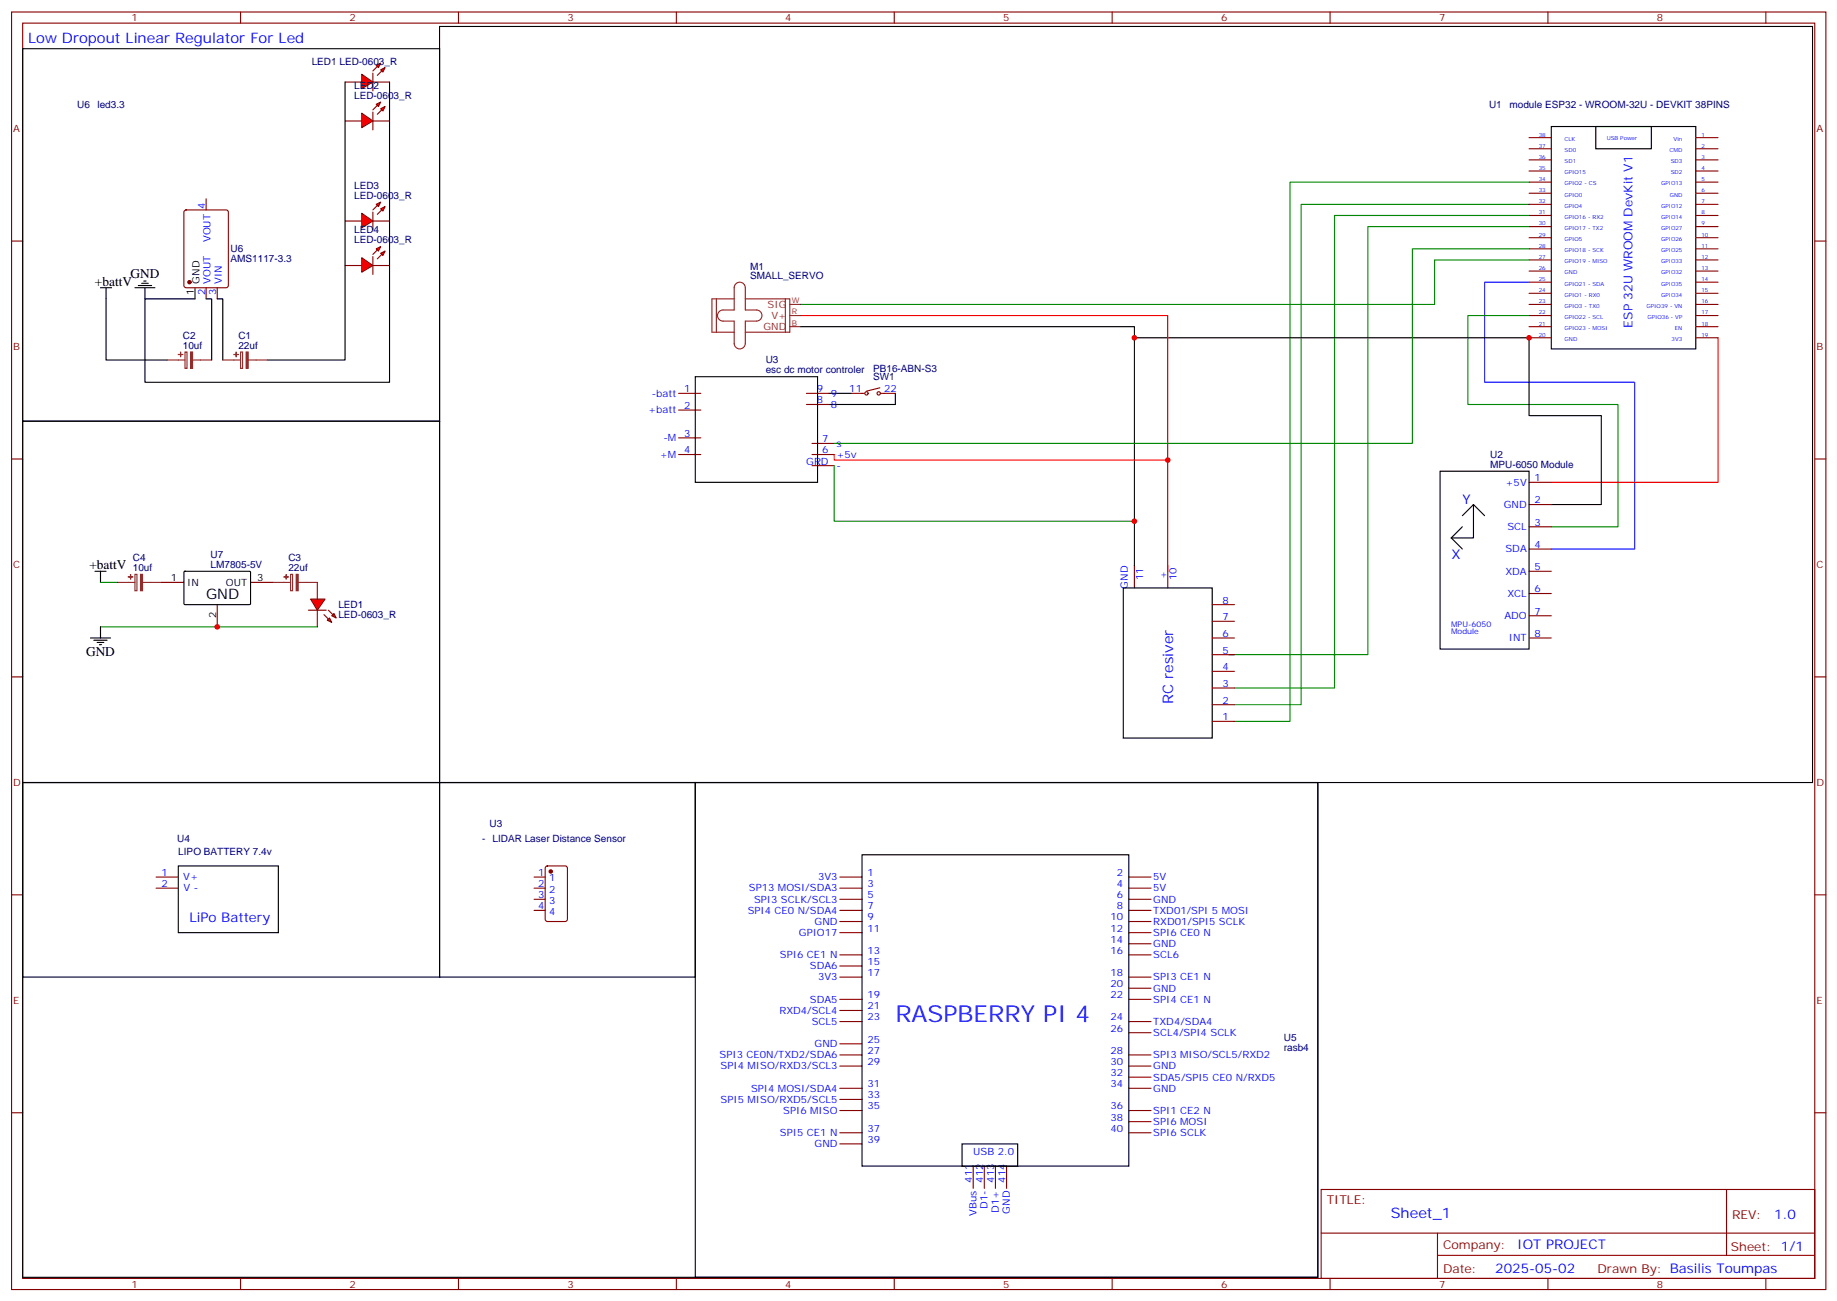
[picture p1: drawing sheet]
<svg xmlns="http://www.w3.org/2000/svg" width="583mm" height="413mm" viewBox="0 0 583 413" stroke-linecap="round" stroke-linejoin="round" font-family="sans-serif">
<g fill="none" stroke="#870000" stroke-width=".35">
<path d="M3.7 3.8h575.7v405.4h-575.7zM7.2 7.3h568.7v398.3h-568.7zM76.3 3.8v3.5M145.5 3.8v3.5M214.6 3.8v3.5M283.8 3.8v3.5M352.9 3.8v3.5M422.1 3.8v3.5M491.2 3.8v3.5M560.4 3.8v3.5M109.5 26h5.3M118.3 26h5.3"/>
<path d="M485.2 43.7h7.1M485.2 47.2h7.1M485.2 57.8h7.1M485.2 54.3h7.1M485.2 50.7h7.1M538.1 43.7h7.1M538.1 47.2h7.1M538.1 57.8h7.1M538.1 54.3h7.1M538.1 50.7h7.1M3.7 76.5h3.5M485.2 64.8h7.1"/>
<path d="M485.2 68.4h7.1M485.2 71.9h7.1M485.2 75.4h7.1M485.2 79h7.1M485.2 61.3h7.1M538.1 64.8h7.1M538.1 68.4h7.1M538.1 71.9h7.1M538.1 75.4h7.1M538.1 79h7.1M538.1 61.3h7.1M575.9 76.5h3.5"/>
<path d="M485.2 82.5h7.1M485.2 86h7.1M485.2 89.5h7.1M485.2 93.1h7.1M485.2 96.6h7.1M538.1 82.5h7.1M538.1 86h7.1M538.1 89.5h7.1M538.1 93.1h7.1M538.1 96.6h7.1M485.2 100.1h7.1M485.2 103.6h7.1"/>
<path d="M485.2 107.2h7.1M538.1 100.1h7.1M538.1 103.6h7.1M538.1 107.2h7.1M215.3 124.8h7.1M215.3 138.9h7.1M215.3 130.1h7.1M255.9 124.8h7.1M255.9 128.3h7.1M270 124.8h4.2M279.2 123l-4.2 1.1M279.5 124.8h4.6"/>
<path d="M3.7 145.6h3.5M215.3 144.2h7.1M257.7 140.7h7M257.7 144.2h7M257.7 147.7h7M485.2 153h7.1M575.9 145.6h3.5M360 179.5v7M370.6 179.5v7M485.2 160.1h7.1M485.2 167.1h7.1M485.2 174.2h7.1"/>
<path d="M51.3 184.8h7M68.9 191.8v7.1M79.5 184.8h7.1M384.7 191.8h7M384.7 197.1h7M485.2 181.3h7.1M485.2 188.3h7.1M485.2 195.4h7.1M3.7 214.8h3.5M384.7 202.4h7M384.7 207.7h7M384.7 213h7"/>
<path d="M384.7 218.3h7M485.2 202.4h7.1M575.9 214.8h3.5M384.7 223.6h7M384.7 228.9h7M49.5 278.3h7.1M169.5 278.3h3.5M173.2 274.9l.5-.2h5.7l.6 .5 .1 16.5-.5 .6-5.9 .1-.6-.5-.1-16.5zM266.5 278.3h7M358.2 278.3h7.1M3.7 283.9h3.5M49.5 281.8h7.1"/>
<path d="M169.5 281.8h3.5M169.5 288.9h3.5M169.5 285.3h3.5M266.5 281.8h7M266.5 295.9h7M266.5 292.4h7M266.5 288.9h7M266.5 285.3h7M358.2 281.8h7.1M358.2 299.4h7.1M358.2 295.9h7.1M358.2 292.4h7.1"/>
<path d="M358.2 288.9h7.1M358.2 285.3h7.1M575.9 283.9h3.5M266.5 317.1h7M266.5 310h7M266.5 303h7M266.5 306.5h7M358.2 317.1h7.1M358.2 313.5h7.1M358.2 310h7.1M358.2 303h7.1M266.5 338.2h7"/>
<path d="M266.5 334.7h7M266.5 324.1h7M266.5 331.2h7M266.5 320.6h7M358.2 338.2h7.1M358.2 334.7h7.1M358.2 327.7h7.1M358.2 324.1h7.1M3.7 353.1h3.5M266.5 359.4h7M266.5 345.3h7M266.5 352.4h7"/>
<path d="M266.5 348.8h7M358.2 359.4h7.1M358.2 345.3h7.1M358.2 355.9h7.1M358.2 352.4h7.1M358.2 341.8h7.1M575.9 353.1h3.5M266.5 362.9h7M308.8 370v7M312.3 370v7M315.9 370v7M319.4 370v7"/>
<path d="M419.2 377.4h156.7v28.2h-156.7zM547.9 377.4v20.9M419.3 391.2h156.4M456.2 398.3h119.5M456.2 391.2v14.2M76.3 405.6v3.6M145.5 405.6v3.6M214.6 405.6v3.6M283.8 405.6v3.6M352.9 405.6v3.6M422.1 405.6v3.6M491.2 405.6v3.6"/>
<path d="M560.4 405.6v3.6"/>
<circle cx="275" cy="124.8" r=".53"/>
<circle cx="278.8" cy="124.8" r=".53"/>
</g>
<path d="M485.2 57.8h-75.8v171.1h-17.7M485.2 71.9h-51.1v135.8h-44.1M485.2 68.4h-61.7v149.9h-31.8M485.2 64.8h-72.3v158.8h-21.2M485.2 79h-37v61.7h-183.5M485.2 82.5h-30v14.1h-201.1M485.2 100.1h-19.4v28.2h47.6v38.8h-21.1M264.7 147.7v17.7h95.3" fill="none" stroke="#008700" stroke-width=".35"/>
<g fill="none" stroke="#000" stroke-width=".35">
<path d="M139.5 8.4h435.7v239.9h-435.7zM492.3 40.1h45.8v70.6h-45.8zM506.4 40.1h17.6v7.1h-17.6zM220.6 119.5h38.8v33.5h-38.8zM254.1 103.6h105.9v3.6M263 124.8h7M284.1 124.8v3.5h-21.1M457 149.5h28.2v56.5h-28.2zM460.5 170.7l3.5 3.5M464 167.1l-3.5 3.6M467.6 160.1l-3.6 3.5M471.1 163.6l-3.5-3.5v10.6h-7.1"/>
<path d="M492.3 160.1h15.8v-28.2h-22.9v-24.7h-125.2v72.3M58.4 181.4l.3-.1h20.6l.2 .3v10.1l-.3 .1h-20.7l-.2-.3zM356.4 186.5h28.3v47.7h-28.3zM7.2 248.3h411v157h-411zM139.5 248.3h81.1v61.7h-81.1zM220.6 248.3h197.6v157h-197.6zM56.6 274.7h31.7v21.2h-31.7zM273.5 271.2h84.7v98.8h-84.7zM305.3 362.9h17.6v7.1h-17.6z"/>
</g>
<path d="M485.2 89.5h-14.1v31.8h47.6v52.9h-26.4" fill="none" stroke="#00f" stroke-width=".35"/>
<path d="M254.1 100.1h116.5v81.2M545.2 107.2v45.8h-52.9M264.7 144.2v1.8h105.9" fill="none" stroke="#f00" stroke-width=".35"/>
<g fill="none" stroke="#8c2424" stroke-width=".35">
<path d="M227.3 94.8v10.6M233 94.8h-7.1v10.6h7.1M233.5 90.1a1.76 1.76 0 0 1 1.9-.4 1.76 1.76 0 0 1 1.1 1.6v7.1h3.5a1.76 1.76 0 0 1 1.8 1.7 1.76 1.76 0 0 1-1.8 1.8h-3.5v7a1.76 1.76 0 0 1-1.8 1.8 1.76 1.76 0 0 1-1.7-1.8v-7h-3.6a1.76 1.76 0 0 1-1.7-1.8 1.76 1.76 0 0 1 1.7-1.7h3.6v-7.1zM236.5 94.8h14.1v10.6h-14.1M249.2 94.8v10.6M250.6 96.6h3.5M250.6 100.1h3.5M250.6 103.6h3.5M37.2 184.8h5.6M42.8 182.2h.7v5.2h-.7zM45.3 184.8h6M86.6 184.8h5.6"/>
<path d="M92.2 182.2h.7v5.2h-.7zM94.7 184.8h6"/>
</g>
<circle cx="174.8" cy="276.5" r=".53" fill="#870000" stroke="#870000" stroke-width=".35"/>
<g fill="#8c2424" stroke="#8c2424" stroke-width=".35">
<path d="M94 182.2h.6v5.2h-.6z"/>
<path d="M90.8 182.3v1.4z"/>
<path d="M90.1 183l1.4 .1z"/>
<path d="M44.6 182.2h.6v5.2h-.6z"/>
<path d="M41.4 182.3l.1 1.4z"/>
<path d="M40.7 183l1.4 .1z"/>
</g>
<g fill="#f00" stroke="#870000" stroke-width=".35">
<path d="M120.8 22.2l1.4-.8-.7 1.5z"/>
<path d="M119.4 20.7l1.4-.7-.7 1.4z"/>
</g>
<g fill="#870000" stroke="#870000" stroke-width=".35">
<path d="M119.7 23.9l1.4-1.4z"/>
<path d="M118.3 22.5l1.4-1.4z"/>
</g>
<g fill="#f00" stroke="#870000" stroke-width=".35">
<path d="M118.3 23.2v5.7z"/>
<path d="M114.8 23.6l3.5 2.4-3.5 2.2z"/>
</g>
<path d="M109.5 38.4h5.3M118.3 38.4h5.3" fill="none" stroke="#870000" stroke-width=".35"/>
<g fill="#f00" stroke="#870000" stroke-width=".35">
<path d="M120.8 34.5l1.4-.7-.7 1.4z"/>
<path d="M119.4 33.1l1.4-.7-.7 1.4z"/>
</g>
<g fill="#870000" stroke="#870000" stroke-width=".35">
<path d="M119.7 36.3l1.4-1.4z"/>
<path d="M118.3 34.9l1.4-1.5z"/>
</g>
<g fill="#f00" stroke="#870000" stroke-width=".35">
<path d="M118.3 35.6v5.6z"/>
<path d="M114.8 35.9l3.5 2.5-3.5 2.1z"/>
</g>
<path d="M109.5 70.1h5.3M118.3 70.1h5.3" fill="none" stroke="#870000" stroke-width=".35"/>
<g fill="#f00" stroke="#870000" stroke-width=".35">
<path d="M120.8 66.3l1.4-.8-.7 1.5z"/>
<path d="M119.4 64.8l1.4-.7-.7 1.4z"/>
</g>
<g fill="#870000" stroke="#870000" stroke-width=".35">
<path d="M119.7 68l1.4-1.4z"/>
<path d="M119.7 65.2l-1.4 1.4z"/>
</g>
<g fill="#f00" stroke="#870000" stroke-width=".35">
<path d="M118.3 67.3v5.7z"/>
<path d="M114.8 67.7l3.5 2.4-3.5 2.1z"/>
</g>
<path d="M109.5 84.2h5.3M118.3 84.2h5.3" fill="none" stroke="#870000" stroke-width=".35"/>
<g fill="#f00" stroke="#870000" stroke-width=".35">
<path d="M120.8 80.4l1.4-.7-.7 1.4z"/>
<path d="M119.4 79l1.4-.8-.7 1.5z"/>
</g>
<g fill="#870000" stroke="#870000" stroke-width=".35">
<path d="M119.7 82.1l1.4-1.4z"/>
<path d="M118.3 80.7l1.4-1.4z"/>
</g>
<g fill="#f00" stroke="#870000" stroke-width=".35">
<path d="M118.3 81.4v5.7z"/>
<path d="M114.8 81.8l3.5 2.4-3.5 2.2z"/>
</g>
<path d="M7.2 15.5h132.3v118.1h-132.3zM109.5 26v88.2h-24.7M123.6 26v95.3h-77.6v-26.5h15.9v-3.5M31.9 91.3h3.5M33.7 91.3v22.9h19.4M42.8 91.3h6.4M43.9 90.6h4.2M44.9 89.9h2.2M45.6 89.2h.8M46 91.3v3.5M65.4 94.8h1.8v19.4M68.9 94.8h1.8v19.4" fill="none" stroke="#000" stroke-width=".35"/>
<path d="M58.6 66.8l.5-.2h12.7l.6 .4 .1 23.6-.5 .6-12.9 .1-.7-.5-.1-23.5zM65.4 63.1v3.5M65.4 91.3v3.5M68.9 91.3v3.5" fill="none" stroke="#870000" stroke-width=".35"/>
<circle cx="60.1" cy="89.5" r=".53" fill="#870000" stroke="#870000" stroke-width=".35"/>
<g fill="#8c2424" stroke="#8c2424" stroke-width=".35">
<path d="M74.2 112.5h1.4z"/>
<path d="M74.9 111.8l.1 1.4z"/>
<path d="M78.1 111.7h.6v5.2h-.6z"/>
<path d="M56.6 112.5h1.4z"/>
<path d="M57.3 111.8v1.4z"/>
<path d="M60.5 111.7h.6v5.2h-.6z"/>
</g>
<path d="M53.1 114.2h5.6M58.7 111.7h.6v5.2h-.6zM61.2 114.2h6M70.7 114.2h5.6M76.3 111.7h.7v5.2h-.7zM78.8 114.2h6" fill="none" stroke="#8c2424" stroke-width=".35"/>
<g fill="#f00" stroke="#870000" stroke-width=".35">
<path d="M98.6 190.1h4.6l-2.5 3.5z"/>
<path d="M97.9 193.6h5.6z"/>
</g>
<g fill="#870000" stroke="#870000" stroke-width=".35">
<path d="M104.2 193.6l1.4 1.4z"/>
<path d="M102.8 195l1.4 1.4z"/>
</g>
<g fill="#f00" stroke="#870000" stroke-width=".35">
<path d="M105.3 195.4l.7-.7 .7 1.4z"/>
<path d="M103.9 196.8l.7-.7 .7 1.4z"/>
</g>
<path d="M100.7 184.8v5.3M100.7 193.6v5.3" fill="none" stroke="#870000" stroke-width=".35"/>
<path d="M31.9 198.9h68.8M31.9 184.8h5.3" fill="none" stroke="#008700" stroke-width=".35"/>
<path d="M7.2 133.6h132.3v114.7h-132.3zM30.1 181.3h3.6M31.9 181.3v3.5M31.9 198.9v3.5M28.7 202.4h6.4M29.8 203.1h4.2M30.8 203.8h2.1M31.5 204.5h.7" fill="none" stroke="#000" stroke-width=".35"/>
<g fill="#c00">
<circle cx="360" cy="165.4" r=".88"/>
<circle cx="360" cy="107.2" r=".88"/>
<circle cx="370.6" cy="146" r=".88"/>
<circle cx="68.9" cy="198.9" r=".88"/>
<circle cx="485.2" cy="107.2" r=".88"/>
</g>
<path d="M7.2 248.3h132.3v61.7h-132.3z" fill="none" stroke="#000" stroke-width=".35"/>
<text font-size="7.4" fill="#00f" x="284.1" y="324.1">RASPBERRY PI 4</text>
<g font-size="4.6" fill="#00f">
<text x="9" y="13.7">Low Dropout Linear Regulator For Led</text>
<text x="372.3" y="223.5" transform="rotate(-90 372.3 223.5)">RC resiver</text>
<text x="441.3" y="386.4">Sheet_1</text>
</g>
<text font-size="4.6" x="65.4" y="190.1">GND</text>
<g font-size="4.2">
<text x="41.4" y="88.1">GND</text>
<text x="30.1" y="90.6">+battV</text>
<text x="28.4" y="180.6">+battV</text>
<text x="27.3" y="208.1">GND</text>
</g>
<g font-size="4.2" fill="#00f">
<text x="464.1" y="159.8">Y</text>
<text x="460.6" y="177.4">X</text>
<text x="60.1" y="292.4">LiPo Battery</text>
<text x="563" y="386.7">1.0</text>
<text x="481.4" y="396.2">IOT PROJECT</text>
<text x="474.5" y="404">2025-05-02</text>
</g>
<text font-size="3.9" fill="#00f" x="518.1" y="103.9" transform="rotate(-90 518.1 103.9)">ESP 32U WROOM DevKit V1</text>
<g font-size="3.9" fill="#800">
<text x="421" y="382">TITLE:</text>
<text x="549.6" y="386.7">REV:</text>
<text x="457.9" y="396.2">Company:</text>
<text x="549.3" y="396.8">Sheet: 1/1</text>
<text x="457.9" y="403.9">Date:</text>
<text x="506.9" y="403.9">Drawn By: Basilis Toumpas</text>
</g>
<g font-size="3.2" fill="#800">
<text x="41.8" y="6.8">1</text>
<text x="110.9" y="6.8">2</text>
<text x="180.1" y="6.8">3</text>
<text x="249.2" y="6.8">4</text>
<text x="318.3" y="6.8">5</text>
<text x="387.5" y="6.8">6</text>
<text x="456.6" y="6.8">7</text>
<text x="525.8" y="6.8">8</text>
<text x="4.2" y="41.9">A</text>
<text x="576.4" y="41.9">A</text>
<text x="4.2" y="111.1">B</text>
<text x="576.4" y="111.1">B</text>
<text x="4.2" y="180.2">C</text>
<text x="576.4" y="180.2">C</text>
<text x="4.2" y="249.3">D</text>
<text x="576.4" y="249.3">D</text>
<text x="4.2" y="318.5">E</text>
<text x="576.4" y="318.5">E</text>
<text x="41.8" y="408.6">1</text>
<text x="110.9" y="408.6">2</text>
<text x="180.1" y="408.6">3</text>
<text x="249.2" y="408.6">4</text>
<text x="318.3" y="408.6">5</text>
<text x="387.5" y="408.6">6</text>
<text x="456.6" y="408.6">7</text>
<text x="525.8" y="408.6">8</text>
</g>
<g font-size="3.2" fill="#000080">
<text x="98.9" y="20.7">LED1 LED-0603_R</text>
<text x="112.4" y="28.2">LED2</text>
<text x="24.5" y="34.1">U6</text>
<text x="30.9" y="34.1">led3.3</text>
<text x="112.4" y="31.3">LED-0603_R</text>
<text x="472.5" y="34.3">U1</text>
<text x="479" y="34.1">module ESP32 - WROOM-32U - DEVKIT 38PINS</text>
<text x="112.4" y="60">LED3</text>
<text x="112.4" y="63.1">LED-0603_R</text>
<text x="112.4" y="74.1">LED4</text>
<text x="112.4" y="77.2">LED-0603_R</text>
<text x="73.2" y="80">U6</text>
<text x="73.2" y="83.2">AMS1117-3.3</text>
<text x="238.1" y="88.5">SMALL_SERVO</text>
<text x="238.1" y="85.5">M1</text>
<text x="58" y="107.5">C2</text>
<text x="75.6" y="107.5">C1</text>
<text x="58" y="110.6">10uf</text>
<text x="75.6" y="110.6">22uf</text>
<text x="243" y="118.5">esc dc motor controler</text>
<text x="243" y="115.3">U3</text>
<text x="277.1" y="118.1">PB16-ABN-S3</text>
<text x="277.1" y="120.6">SW1</text>
<text x="472.9" y="148.4">MPU-6050 Module</text>
<text x="472.9" y="145.2">U2</text>
<text x="42.1" y="178">C4</text>
<text x="66.8" y="177">U7</text>
<text x="91.5" y="178">C3</text>
<text x="42.1" y="181.2">10uf</text>
<text x="66.8" y="180.2">LM7805-5V</text>
<text x="91.5" y="181.2">22uf</text>
<text x="107.4" y="196.2">LED-0603_R</text>
<text x="107.4" y="193">LED1</text>
<text x="155.4" y="262.4">U3</text>
<text x="56.2" y="267.1">U4</text>
<text x="153.1" y="267.1">- LIDAR Laser Distance Sensor</text>
<text x="56.6" y="271.2">LIPO BATTERY 7.4v</text>
<text x="407.4" y="333.4">rasb4</text>
<text x="407.4" y="330.3">U5</text>
</g>
<g font-size="3.2" fill="#00f">
<text x="65.1" y="66.4" transform="rotate(-90 65.1 66.4)">4</text>
<text x="66.8" y="76.9" transform="rotate(-90 66.8 76.9)">VOUT</text>
<text x="66.8" y="90" transform="rotate(-90 66.8 90)">VOUT</text>
<text x="70.3" y="90" transform="rotate(-90 70.3 90)">VIN</text>
<text x="65.1" y="93.5" transform="rotate(-90 65.1 93.5)">2</text>
<text x="68.6" y="93.5" transform="rotate(-90 68.6 93.5)">3</text>
<text x="206.8" y="125.9">-batt</text>
<text x="217.1" y="124.5">1</text>
<text x="259.2" y="124.5">9</text>
<text x="263.7" y="125.9">9</text>
<text x="269.5" y="124.5">11</text>
<text x="280.6" y="124.5">22</text>
<text x="205.6" y="131.2">+batt</text>
<text x="217.1" y="129.8">2</text>
<text x="259.2" y="128">8</text>
<text x="263.7" y="129.4">8</text>
<text x="210.5" y="140">-M</text>
<text x="217.1" y="143.9">4</text>
<text x="217.1" y="138.6">3</text>
<text x="260.9" y="140.3">7</text>
<text x="260.9" y="143.9">6</text>
<text x="265.4" y="141.7">s</text>
<text x="209.4" y="145.3">+M</text>
<text x="255.8" y="147.4">GRD</text>
<text x="265.4" y="145.3">+5v</text>
<text x="265.4" y="148.8">-</text>
<text x="477.7" y="154.1">+5V</text>
<text x="487" y="152.7">1</text>
<text x="477.2" y="161.1">GND</text>
<text x="487" y="159.7">2</text>
<text x="487" y="166.8">3</text>
<text x="478.4" y="168.2">SCL</text>
<text x="487" y="173.8">4</text>
<text x="477.7" y="175.3">SDA</text>
<text x="362.8" y="184.1" transform="rotate(-90 362.8 184.1)">11</text>
<text x="370.2" y="183.9" transform="rotate(-90 370.2 183.9)">+</text>
<text x="373.4" y="184.1" transform="rotate(-90 373.4 184.1)">10</text>
<text x="477.7" y="182.3">XDA</text>
<text x="487" y="180.9">5</text>
<text x="357.9" y="186.8" transform="rotate(-90 357.9 186.8)">GND</text>
<text x="387.9" y="191.5">8</text>
<text x="478.3" y="189.4">XCL</text>
<text x="487" y="188">6</text>
<text x="387.9" y="196.8">7</text>
<text x="477.4" y="196.4">ADO</text>
<text x="487" y="195">7</text>
<text x="387.9" y="202.1">6</text>
<text x="478.8" y="203.5">INT</text>
<text x="487" y="202.1">8</text>
<text x="387.9" y="207.4">5</text>
<text x="387.9" y="212.7">4</text>
<text x="387.9" y="217.9">3</text>
<text x="387.9" y="223.2">2</text>
<text x="387.9" y="228.5">1</text>
<text x="51.3" y="277.9">1</text>
<text x="51.3" y="281.4">2</text>
<text x="58.2" y="279.3">V+</text>
<text x="170.8" y="277.9">1</text>
<text x="170.8" y="281.4">2</text>
<text x="174.3" y="279.7">1</text>
<text x="259.6" y="279.3">3V3</text>
<text x="275.3" y="281.4">3</text>
<text x="275.3" y="277.9">1</text>
<text x="354.4" y="281.4">4</text>
<text x="354.4" y="277.9">2</text>
<text x="366" y="279.3">5V</text>
<text x="58.2" y="282.9">V -</text>
<text x="170.8" y="285">3</text>
<text x="174.3" y="283.2">2</text>
<text x="174.3" y="286.7">3</text>
<text x="237.6" y="282.9">SP13 MOSI/SDA3</text>
<text x="239.3" y="286.4">SPI3 SCLK/SCL3</text>
<text x="275.3" y="285">5</text>
<text x="354.4" y="285">6</text>
<text x="366" y="286.4">GND</text>
<text x="366" y="282.9">5V</text>
<text x="170.8" y="288.5">4</text>
<text x="174.3" y="290.3">4</text>
<text x="237.3" y="289.9">SPI4 CE0 N/SDA4</text>
<text x="258.5" y="293.4">GND</text>
<text x="275.3" y="292">9</text>
<text x="275.3" y="288.5">7</text>
<text x="352.4" y="292">10</text>
<text x="354.4" y="288.5">8</text>
<text x="366" y="293.4">RXD01/SPI5 SCLK</text>
<text x="366" y="289.9">TXD01/SPI 5 MOSI</text>
<text x="253.5" y="297">GPIO17</text>
<text x="275.3" y="295.6">11</text>
<text x="352.4" y="299.1">14</text>
<text x="352.4" y="295.6">12</text>
<text x="366" y="297">SPI6 CE0 N</text>
<text x="247.5" y="304">SPI6 CE1 N</text>
<text x="275.3" y="302.6">13</text>
<text x="352.4" y="302.6">16</text>
<text x="366" y="304">SCL6</text>
<text x="366" y="300.5">GND</text>
<text x="257" y="307.6">SDA6</text>
<text x="259.6" y="311.1">3V3</text>
<text x="275.3" y="309.7">17</text>
<text x="275.3" y="306.1">15</text>
<text x="352.4" y="309.7">18</text>
<text x="366" y="311.1">SPI3 CE1 N</text>
<text x="275.3" y="316.7">19</text>
<text x="352.4" y="316.7">22</text>
<text x="352.4" y="313.2">20</text>
<text x="366" y="314.6">GND</text>
<text x="247.3" y="321.7">RXD4/SCL4</text>
<text x="257" y="318.1">SDA5</text>
<text x="275.3" y="323.8">23</text>
<text x="275.3" y="320.3">21</text>
<text x="352.4" y="323.8">24</text>
<text x="366" y="318.1">SPI4 CE1 N</text>
<text x="257.6" y="325.2">SCL5</text>
<text x="352.4" y="327.3">26</text>
<text x="366" y="328.7">SCL4/SPI4 SCLK</text>
<text x="366" y="325.2">TXD4/SDA4</text>
<text x="228.3" y="335.8">SPI3 CE0N/TXD2/SDA6</text>
<text x="258.5" y="332.2">GND</text>
<text x="275.3" y="334.4">27</text>
<text x="275.3" y="330.8">25</text>
<text x="352.4" y="334.4">28</text>
<text x="366" y="335.8">SPI3 MISO/SCL5/RXD2</text>
<text x="228.7" y="339.3">SPI4 MISO/RXD3/SCL3</text>
<text x="275.3" y="337.9">29</text>
<text x="352.4" y="341.4">32</text>
<text x="352.4" y="337.9">30</text>
<text x="366" y="339.3">GND</text>
<text x="238.3" y="346.4">SPI4 MOSI/SDA4</text>
<text x="275.3" y="344.9">31</text>
<text x="352.4" y="344.9">34</text>
<text x="366" y="346.4">GND</text>
<text x="366" y="342.8">SDA5/SPI5 CE0 N/RXD5</text>
<text x="228.7" y="349.9">SPI5 MISO/RXD5/SCL5</text>
<text x="248.6" y="353.4">SPI6 MISO</text>
<text x="275.3" y="352">35</text>
<text x="275.3" y="348.5">33</text>
<text x="352.4" y="352">36</text>
<text x="366" y="353.4">SPI1 CE2 N</text>
<text x="275.3" y="359.1">37</text>
<text x="352.4" y="359.1">40</text>
<text x="352.4" y="355.5">38</text>
<text x="366" y="356.9">SPI6 MOSI</text>
<text x="247.5" y="360.5">SPI5 CE1 N</text>
<text x="258.5" y="364">GND</text>
<text x="275.3" y="362.6">39</text>
<text x="366" y="360.5">SPI6 SCLK</text>
<text x="308.8" y="366.5">USB 2.0</text>
<text x="308.5" y="375.3" transform="rotate(-90 308.5 375.3)">411</text>
<text x="312" y="375.3" transform="rotate(-90 312 375.3)">412</text>
<text x="315.5" y="375.3" transform="rotate(-90 315.5 375.3)">413</text>
<text x="319.1" y="375.3" transform="rotate(-90 319.1 375.3)">414</text>
<text x="313.4" y="383.7" transform="rotate(-90 313.4 383.7)">D1-</text>
<text x="309.9" y="385.8" transform="rotate(-90 309.9 385.8)">VBus</text>
<text x="316.9" y="384.8" transform="rotate(-90 316.9 384.8)">D1+</text>
<text x="320.5" y="385" transform="rotate(-90 320.5 385)">GND</text>
</g>
<g font-size="3.2">
<text x="63.3" y="90" transform="rotate(-90 63.3 90)">GND</text>
<text x="61.5" y="93.5" transform="rotate(-90 61.5 93.5)">1</text>
<text x="54.2" y="184.4">1</text>
<text x="59.4" y="185.8">IN</text>
<text x="71.7" y="185.8">OUT</text>
<text x="81.6" y="184.4">3</text>
<text x="68.6" y="196" transform="rotate(-90 68.6 196)">2</text>
</g>
<g font-size="3.2" fill="#8d2323">
<text x="243.6" y="97.6">SIG</text>
<text x="244.8" y="101.2">V+</text>
<text x="242.3" y="104.7">GND</text>
</g>
<g font-size="2.5" fill="#8d2323">
<text x="251.3" y="96.2">W</text>
<text x="251.3" y="99.8">R</text>
<text x="251.3" y="103.3">B</text>
</g>
<g font-size="2.5" fill="#00f">
<text x="460.5" y="198.8">MPU-6050</text>
<text x="460.5" y="201.3">Module</text>
</g>
<g font-size="1.8" fill="#00f">
<text x="488.3" y="43.3">38</text>
<text x="488.3" y="46.8">37</text>
<text x="496.5" y="44.7">CLK</text>
<text x="509.9" y="44.4">USB Power</text>
<text x="531.1" y="44.7">Vin</text>
<text x="539.9" y="43.3">1</text>
<text x="539.9" y="46.8">2</text>
<text x="488.3" y="53.9">35</text>
<text x="488.3" y="50.4">36</text>
<text x="496.5" y="51.8">SD1</text>
<text x="496.5" y="48.3">SD0</text>
<text x="529.8" y="48.3">CMD</text>
<text x="530.2" y="51.8">SD3</text>
<text x="539.9" y="50.4">3</text>
<text x="539.9" y="53.9">4</text>
<text x="488.3" y="57.4">34</text>
<text x="496.5" y="58.8">GPIO2 - CS</text>
<text x="496.5" y="55.3">GPIO15</text>
<text x="527.1" y="58.8">GPIO13</text>
<text x="530.2" y="55.3">SD2</text>
<text x="539.9" y="57.4">5</text>
<text x="488.3" y="64.5">32</text>
<text x="488.3" y="61">33</text>
<text x="496.5" y="65.9">GPIO4</text>
<text x="496.5" y="62.4">GPIO0</text>
<text x="527.1" y="65.9">GPIO12</text>
<text x="529.9" y="62.4">GND</text>
<text x="539.9" y="64.5">7</text>
<text x="539.9" y="61">6</text>
<text x="488.3" y="71.5">30</text>
<text x="488.3" y="68">31</text>
<text x="496.5" y="69.4">GPIO16 - RX2</text>
<text x="527.1" y="69.4">GPIO14</text>
<text x="539.9" y="68">8</text>
<text x="539.9" y="71.5">9</text>
<text x="488.3" y="75.1">29</text>
<text x="496.5" y="76.5">GPIO5</text>
<text x="496.5" y="73">GPIO17 - TX2</text>
<text x="527.1" y="73">GPIO27</text>
<text x="527.1" y="76.5">GPIO26</text>
<text x="539.9" y="75.1">10</text>
<text x="488.3" y="82.1">27</text>
<text x="488.3" y="78.6">28</text>
<text x="496.5" y="83.5">GPIO19 - MISO</text>
<text x="496.5" y="80">GPIO18 - SCK</text>
<text x="527.1" y="80">GPIO25</text>
<text x="527.1" y="83.5">GPIO33</text>
<text x="539.9" y="78.6">11</text>
<text x="539.9" y="82.1">12</text>
<text x="488.3" y="89.2">25</text>
<text x="488.3" y="85.7">26</text>
<text x="496.5" y="87.1">GND</text>
<text x="527.1" y="87.1">GPIO32</text>
<text x="539.9" y="85.7">13</text>
<text x="539.9" y="89.2">14</text>
<text x="488.3" y="92.7">24</text>
<text x="496.5" y="94.1">GPIO1 - RX0</text>
<text x="496.5" y="90.6">GPIO21 - SDA</text>
<text x="527.1" y="90.6">GPIO35</text>
<text x="527.1" y="94.1">GPIO34</text>
<text x="539.9" y="92.7">15</text>
<text x="488.3" y="99.8">22</text>
<text x="488.3" y="96.2">23</text>
<text x="496.5" y="101.2">GPIO22 - SCL</text>
<text x="496.5" y="97.6">GPIO3 - TX0</text>
<text x="522.5" y="97.6">GPIO39 - VN</text>
<text x="522.8" y="101.2">GPIO36 - VP</text>
<text x="539.9" y="96.2">16</text>
<text x="539.9" y="99.8">17</text>
<text x="488.3" y="103.3">21</text>
<text x="488.3" y="106.8">20</text>
<text x="496.5" y="104.7">GPIO23 - MOSI</text>
<text x="531.5" y="104.7">EN</text>
<text x="539.9" y="103.3">18</text>
<text x="539.9" y="106.8">19</text>
<text x="496.5" y="108.2">GND</text>
<text x="530.4" y="108.2">3V3</text>
</g>
</svg>
